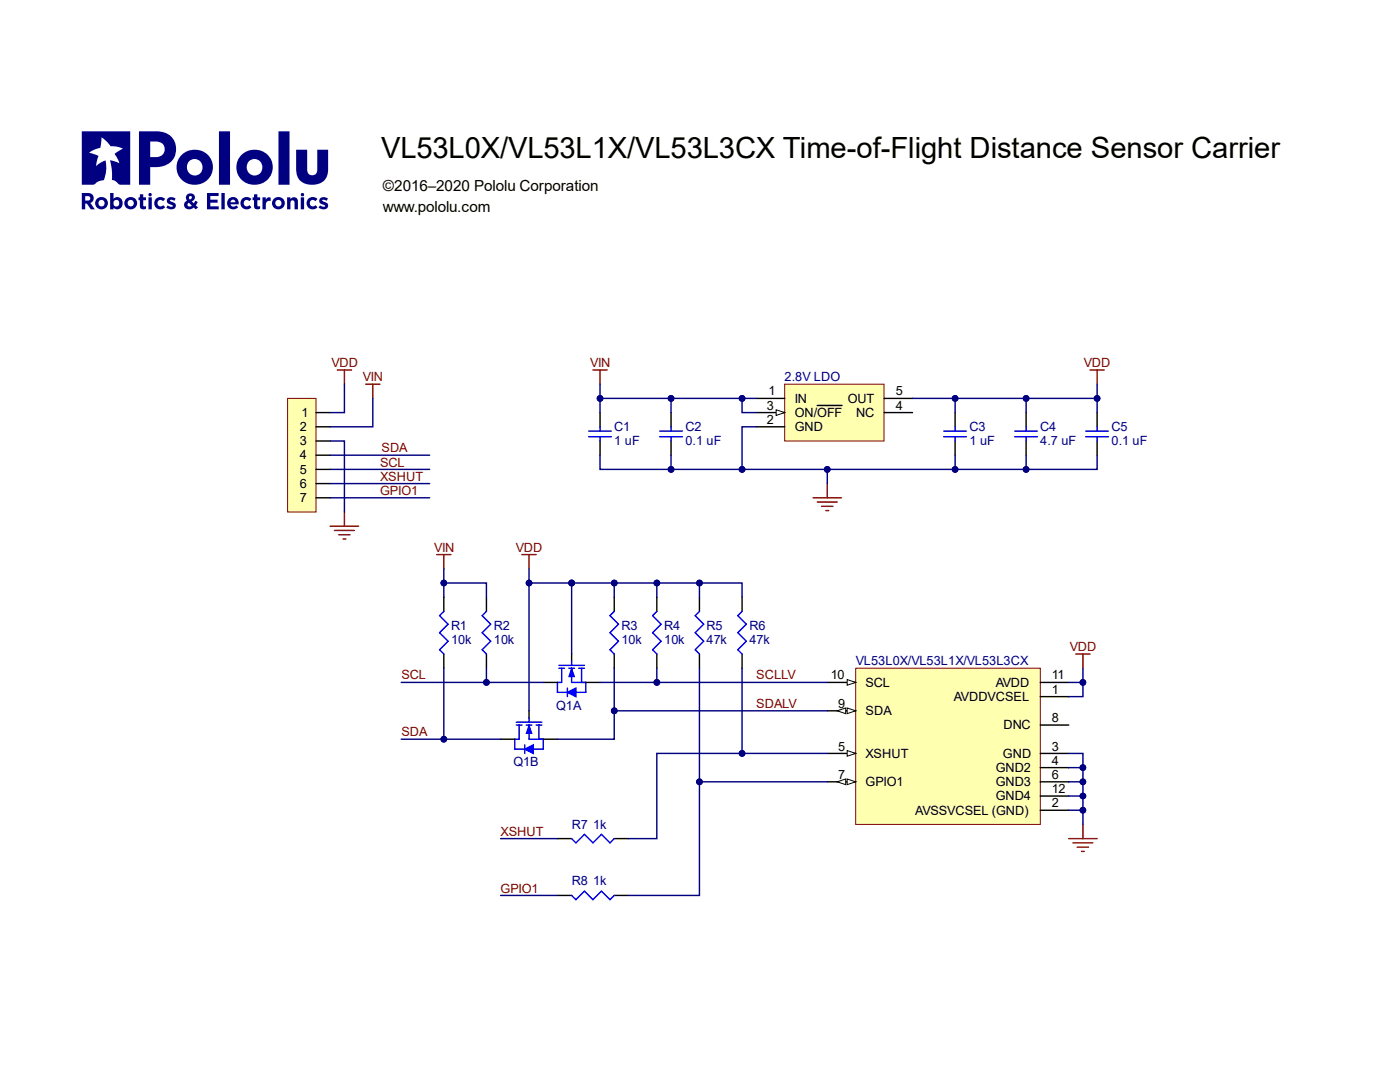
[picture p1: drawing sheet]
<svg xmlns="http://www.w3.org/2000/svg" width="279mm" height="216mm" viewBox="0 0 279 216" stroke-linecap="round" stroke-linejoin="round" font-family="sans-serif">
<path d="M114.1 130.5v1.4" fill="none" stroke="#000" stroke-width=".29"/>
<path d="M111.5 132.8h5.1M111.5 133.3h1.2M112.1 133.3v2.9h-.9M113.5 133.3h1.2M114.1 131.9v.9M114.1 133.3v2.9M115.5 133.3h1.1M116.1 133.3v2.9" fill="none" stroke="#00f" stroke-width=".29"/>
<path d="M114.1 133.3l.6 1.7h-1.2z" fill="#00f"/>
<path d="M114.1 133.3l.6 1.7h-1.2z" fill="none" stroke="#00f" stroke-width=".2"/>
<path d="M114.1 136.2h2.8" fill="none" stroke="#00f" stroke-width=".29"/>
<path d="M113.2 138.2l1.7-.9v1.7z" fill="#00f"/>
<path d="M111.2 136.2v1.9h2M113.2 138.1l1.7-.8v1.7zM113.2 137.3v1.7M116.9 136.2v1.9h-2M103 144.1h5.1M103 144.7h1.2M103.6 144.7v2.8h-.9M105 144.7h1.2M105.6 143.3v.8M105.6 144.7v2.8M107 144.7h1.1M107.6 144.7v2.8" fill="none" stroke="#00f" stroke-width=".29"/>
<path d="M108.4 136.2h2.8M116.9 136.2h2.8M105.6 141.8v1.5" fill="none" stroke="#000" stroke-width=".29"/>
<path d="M105.6 144.7l.6 1.7h-1.2z" fill="#00f"/>
<path d="M105.6 144.7l.6 1.7h-1.2z" fill="none" stroke="#00f" stroke-width=".2"/>
<path d="M105.6 147.5h2.8" fill="none" stroke="#00f" stroke-width=".29"/>
<path d="M104.7 149.5l1.7-.9v1.7z" fill="#00f"/>
<path d="M102.7 147.5v2h2M104.7 149.5l1.7-.9v1.7zM104.7 148.6v1.7M108.4 147.5v2h-2" fill="none" stroke="#00f" stroke-width=".29"/>
<path d="M99.9 147.5h2.8M108.4 147.5h2.8" fill="none" stroke="#000" stroke-width=".29"/>
<path d="M156.6 76.7h19.8v11.3h-19.8z" fill-rule="evenodd" fill="#ffffb0"/>
<path d="M156.6 76.7h19.8v11.3h-19.8z" fill="none" stroke="#800000" stroke-width=".2"/>
<path d="M150.9 79.5h5.7M150.9 82.3h5.7" fill="none" stroke="#000" stroke-width=".29"/>
<path d="M154.9 81.8l1.7 .5-1.7 .6z" fill="#f8fcff"/>
<path d="M154.9 81.8l1.7 .5-1.7 .6z" fill="none" stroke="#000" stroke-width=".2"/>
<g fill="none" stroke="#000" stroke-width=".29">
<path d="M176.4 79.5h5.7M119.7 82.3v2.9M119.7 88v2.8M133.9 82.3v2.9M133.9 88v2.8M150.9 85.2h5.7M163.1 80.9h4.9M176.4 82.3h5.7M190.6 82.3v2.9M190.6 88v2.8M204.8 82.3v2.9M204.8 88v2.8"/>
<path d="M219 82.3v2.9M219 88v2.8M88.6 119.2v2.8M97.1 119.2v2.8M122.6 119.2v2.8M131.1 119.2v2.8M139.6 119.2v2.8M148.1 119.2v2.8M88.6 130.5v2.8M97.1 130.5v2.8M122.6 130.5v2.8M131.1 130.5v2.8"/>
<path d="M139.6 130.5v2.8M148.1 130.5v2.8M111.2 178.7h2.9M122.6 178.7h2.8"/>
</g>
<g fill="none" stroke="#800000" stroke-width=".29">
<path d="M118.3 73.8h2.9M119.7 73.8v2.9M217.5 73.8h2.9M219 73.8v2.9M162.3 99.3h5.6M165.1 96.5v2.8M87.2 110.7h2.8M88.6 110.7v2.8M104.2 110.7h2.8M105.6 110.7v2.8M163.1 100.2h4M164 101h2.2"/>
<path d="M164.8 101.9h.6M214.7 130.5h2.8M216.1 130.5v2.8M213.3 167.3h5.7M214.1 168.2h4M215 169h2.3M215.8 169.9h.6M216.1 164.5v2.8"/>
</g>
<g fill="none" stroke="#00f" stroke-width=".29">
<path d="M117.5 86h4.5M117.5 87.1h4.5M119.7 85.2v.8M119.7 87.1v.9M131.7 86h4.5M131.7 87.1h4.5M133.9 85.2v.8M133.9 87.1v.9M188.3 86h4.6M188.3 87.1h4.6M190.6 85.2v.8M190.6 87.1v.9"/>
<path d="M202.5 86h4.5M202.5 87.1h4.5M204.8 85.2v.8M204.8 87.1v.9M216.7 86h4.5M216.7 87.1h4.5M219 85.2v.8M219 87.1v.9M88.6 122l-.9 .8 1.7 1.7-1.7 1.8 1.7 1.6-1.7 1.7 .9 .9M97.1 122l-.9 .8 1.7 1.7-1.7 1.8 1.7 1.6-1.7 1.7 .9 .9M122.6 122l-.9 .8 1.7 1.7-1.7 1.8 1.7 1.6-1.7 1.7 .9 .9M131.1 122l-.9 .8 1.7 1.7-1.7 1.8 1.7 1.6-1.7 1.7 .9 .9"/>
<path d="M139.6 122l-.9 .8 1.7 1.7-1.7 1.8 1.7 1.6-1.7 1.7 .9 .9M148.1 122l-.9 .8 1.7 1.7-1.7 1.8 1.7 1.6-1.7 1.7 .9 .9M114.1 178.7l.8 .8 1.7-1.7 1.7 1.7 1.7-1.7 1.7 1.7 .9-.8"/>
</g>
<path d="M57.4 79.5h5.7v22.7h-5.7z" fill-rule="evenodd" fill="#ffffb0"/>
<path d="M57.4 79.5h5.7v22.7h-5.7z" fill="none" stroke="#800000" stroke-width=".2"/>
<path d="M63.1 82.3h2.8M63.1 85.2h2.8M63.1 90.8h2.8M63.1 88h2.8M63.1 93.7h2.8M63.1 96.5h2.8M63.1 99.3h2.8" fill="none" stroke="#000" stroke-width=".29"/>
<path d="M67.3 73.8h2.9M68.7 73.8v2.9M73 76.7h2.8M74.4 76.7v2.8M65.9 105h5.7M66.8 105.8h3.9M67.6 106.7h2.3M68.5 107.5h.5M68.7 102.2v2.8" fill="none" stroke="#800000" stroke-width=".29"/>
<path d="M170.8 133.3h36.8v31.2h-36.8z" fill-rule="evenodd" fill="#ffffb0"/>
<path d="M170.8 133.3h36.8v31.2h-36.8z" fill="none" stroke="#800000" stroke-width=".2"/>
<path d="M165.1 156h5.7M165.1 150.3h5.7M207.6 158.8h5.7M207.6 144.7h5.7" fill="none" stroke="#000" stroke-width=".29"/>
<path d="M169.1 149.8l1.7 .5-1.7 .6z" fill="#f8fcff"/>
<path d="M169.1 149.8l1.7 .5-1.7 .6z" fill="none" stroke="#000" stroke-width=".2"/>
<path d="M165.1 136.2h5.7" fill="none" stroke="#000" stroke-width=".29"/>
<path d="M169.1 135.6l1.7 .6-1.7 .5z" fill="#f8fcff"/>
<path d="M169.1 135.6l1.7 .6-1.7 .5z" fill="none" stroke="#000" stroke-width=".2"/>
<path d="M207.6 139h5.7M207.6 136.2h5.7M165.1 141.8h5.7M207.6 156h5.7M207.6 153.2h5.7M207.6 150.3h5.7M111.2 167.3h2.9M122.6 167.3h2.8M207.6 161.7h5.7" fill="none" stroke="#000" stroke-width=".29"/>
<path d="M114.1 167.3l.8 .9 1.7-1.7 1.7 1.7 1.7-1.7 1.7 1.7 .9-.9" fill="none" stroke="#00f" stroke-width=".29"/>
<path d="M213.3 158.8h2.8v2.9h-2.8" fill="none" stroke="#000080" stroke-width=".29"/>
<circle cx="216.1" cy="158.8" r=".57" fill="#000080"/>
<circle cx="216.1" cy="158.8" r=".57" fill="none" stroke="#000080" stroke-width=".2"/>
<circle cx="216.1" cy="161.7" r=".57" fill="#000080"/>
<circle cx="216.1" cy="161.7" r=".57" fill="none" stroke="#000080" stroke-width=".2"/>
<path d="M216.1 161.7v2.8" fill="none" stroke="#000080" stroke-width=".29"/>
<circle cx="216.1" cy="161.7" r=".57" fill="#000080"/>
<circle cx="216.1" cy="161.7" r=".57" fill="none" stroke="#000080" stroke-width=".2"/>
<path d="M216.1 133.3v2.9h-2.8" fill="none" stroke="#000080" stroke-width=".29"/>
<circle cx="216.1" cy="136.2" r=".57" fill="#000080"/>
<circle cx="216.1" cy="136.2" r=".57" fill="none" stroke="#000080" stroke-width=".2"/>
<path d="M216.1 136.2v2.8h-2.8" fill="none" stroke="#000080" stroke-width=".29"/>
<circle cx="216.1" cy="136.2" r=".57" fill="#000080"/>
<circle cx="216.1" cy="136.2" r=".57" fill="none" stroke="#000080" stroke-width=".2"/>
<path d="M150.9 79.5h-2.8v2.8h2.8" fill="none" stroke="#000080" stroke-width=".29"/>
<circle cx="148.1" cy="79.5" r=".57" fill="#000080"/>
<circle cx="148.1" cy="79.5" r=".57" fill="none" stroke="#000080" stroke-width=".2"/>
<path d="M148.1 79.5h-14.2v2.8" fill="none" stroke="#000080" stroke-width=".29"/>
<circle cx="148.1" cy="79.5" r=".57" fill="#000080"/>
<circle cx="148.1" cy="79.5" r=".57" fill="none" stroke="#000080" stroke-width=".2"/>
<circle cx="133.9" cy="79.5" r=".57" fill="#000080"/>
<circle cx="133.9" cy="79.5" r=".57" fill="none" stroke="#000080" stroke-width=".2"/>
<path d="M133.9 79.5h-14.2v2.8" fill="none" stroke="#000080" stroke-width=".29"/>
<circle cx="133.9" cy="79.5" r=".57" fill="#000080"/>
<circle cx="133.9" cy="79.5" r=".57" fill="none" stroke="#000080" stroke-width=".2"/>
<circle cx="119.8" cy="79.5" r=".57" fill="#000080"/>
<circle cx="119.8" cy="79.5" r=".57" fill="none" stroke="#000080" stroke-width=".2"/>
<path d="M119.7 76.7v2.8" fill="none" stroke="#000080" stroke-width=".29"/>
<circle cx="119.8" cy="79.5" r=".57" fill="#000080"/>
<circle cx="119.8" cy="79.5" r=".57" fill="none" stroke="#000080" stroke-width=".2"/>
<path d="M119.7 90.8v2.9h14.2v-2.9" fill="none" stroke="#000080" stroke-width=".29"/>
<circle cx="133.9" cy="93.7" r=".57" fill="#000080"/>
<circle cx="133.9" cy="93.7" r=".57" fill="none" stroke="#000080" stroke-width=".2"/>
<path d="M150.9 85.2h-2.8v8.5h-14.2" fill="none" stroke="#000080" stroke-width=".29"/>
<circle cx="133.9" cy="93.7" r=".57" fill="#000080"/>
<circle cx="133.9" cy="93.7" r=".57" fill="none" stroke="#000080" stroke-width=".2"/>
<circle cx="148.1" cy="93.7" r=".57" fill="#000080"/>
<circle cx="148.1" cy="93.7" r=".57" fill="none" stroke="#000080" stroke-width=".2"/>
<path d="M165.1 93.7v2.8" fill="none" stroke="#000080" stroke-width=".29"/>
<circle cx="165.1" cy="93.7" r=".57" fill="#000080"/>
<circle cx="165.1" cy="93.7" r=".57" fill="none" stroke="#000080" stroke-width=".2"/>
<path d="M190.6 79.5v2.8" fill="none" stroke="#000080" stroke-width=".29"/>
<circle cx="190.6" cy="79.5" r=".57" fill="#000080"/>
<circle cx="190.6" cy="79.5" r=".57" fill="none" stroke="#000080" stroke-width=".2"/>
<path d="M204.8 79.5v2.8" fill="none" stroke="#000080" stroke-width=".29"/>
<circle cx="204.8" cy="79.5" r=".57" fill="#000080"/>
<circle cx="204.8" cy="79.5" r=".57" fill="none" stroke="#000080" stroke-width=".2"/>
<path d="M219 76.7v5.6" fill="none" stroke="#000080" stroke-width=".29"/>
<circle cx="218.9" cy="79.5" r=".57" fill="#000080"/>
<circle cx="218.9" cy="79.5" r=".57" fill="none" stroke="#000080" stroke-width=".2"/>
<path d="M190.6 90.8v2.9h-42.5" fill="none" stroke="#000080" stroke-width=".29"/>
<circle cx="190.6" cy="93.7" r=".57" fill="#000080"/>
<circle cx="190.6" cy="93.7" r=".57" fill="none" stroke="#000080" stroke-width=".2"/>
<circle cx="165.1" cy="93.7" r=".57" fill="#000080"/>
<circle cx="165.1" cy="93.7" r=".57" fill="none" stroke="#000080" stroke-width=".2"/>
<circle cx="148.1" cy="93.7" r=".57" fill="#000080"/>
<circle cx="148.1" cy="93.7" r=".57" fill="none" stroke="#000080" stroke-width=".2"/>
<path d="M219 90.8v2.9h-28.4" fill="none" stroke="#000080" stroke-width=".29"/>
<circle cx="204.8" cy="93.7" r=".57" fill="#000080"/>
<circle cx="204.8" cy="93.7" r=".57" fill="none" stroke="#000080" stroke-width=".2"/>
<circle cx="190.6" cy="93.7" r=".57" fill="#000080"/>
<circle cx="190.6" cy="93.7" r=".57" fill="none" stroke="#000080" stroke-width=".2"/>
<path d="M204.8 90.8v2.9" fill="none" stroke="#000080" stroke-width=".29"/>
<circle cx="204.8" cy="93.7" r=".57" fill="#000080"/>
<circle cx="204.8" cy="93.7" r=".57" fill="none" stroke="#000080" stroke-width=".2"/>
<path d="M182.1 79.5h36.9" fill="none" stroke="#000080" stroke-width=".29"/>
<circle cx="190.6" cy="79.5" r=".57" fill="#000080"/>
<circle cx="190.6" cy="79.5" r=".57" fill="none" stroke="#000080" stroke-width=".2"/>
<circle cx="204.8" cy="79.5" r=".57" fill="#000080"/>
<circle cx="204.8" cy="79.5" r=".57" fill="none" stroke="#000080" stroke-width=".2"/>
<circle cx="218.9" cy="79.5" r=".57" fill="#000080"/>
<circle cx="218.9" cy="79.5" r=".57" fill="none" stroke="#000080" stroke-width=".2"/>
<path d="M105.6 113.5v2.8h8.5" fill="none" stroke="#000080" stroke-width=".29"/>
<circle cx="105.6" cy="116.3" r=".57" fill="#000080"/>
<circle cx="105.6" cy="116.3" r=".57" fill="none" stroke="#000080" stroke-width=".2"/>
<circle cx="114.1" cy="116.3" r=".57" fill="#000080"/>
<circle cx="114.1" cy="116.3" r=".57" fill="none" stroke="#000080" stroke-width=".2"/>
<path d="M80.1 136.2h28.3" fill="none" stroke="#000080" stroke-width=".29"/>
<circle cx="97.1" cy="136.2" r=".57" fill="#000080"/>
<circle cx="97.1" cy="136.2" r=".57" fill="none" stroke="#000080" stroke-width=".2"/>
<path d="M80.1 147.5h19.8" fill="none" stroke="#000080" stroke-width=".29"/>
<circle cx="88.6" cy="147.5" r=".57" fill="#000080"/>
<circle cx="88.6" cy="147.5" r=".57" fill="none" stroke="#000080" stroke-width=".2"/>
<path d="M97.1 133.3v2.9" fill="none" stroke="#000080" stroke-width=".29"/>
<circle cx="97.1" cy="136.2" r=".57" fill="#000080"/>
<circle cx="97.1" cy="136.2" r=".57" fill="none" stroke="#000080" stroke-width=".2"/>
<path d="M139.6 133.3v22.7h25.5" fill="none" stroke="#000080" stroke-width=".29"/>
<circle cx="139.6" cy="156" r=".57" fill="#000080"/>
<circle cx="139.6" cy="156" r=".57" fill="none" stroke="#000080" stroke-width=".2"/>
<path d="M139.6 116.3v2.9" fill="none" stroke="#000080" stroke-width=".29"/>
<circle cx="139.6" cy="116.3" r=".57" fill="#000080"/>
<circle cx="139.6" cy="116.3" r=".57" fill="none" stroke="#000080" stroke-width=".2"/>
<path d="M131.1 133.3v2.9" fill="none" stroke="#000080" stroke-width=".29"/>
<circle cx="131.1" cy="136.2" r=".57" fill="#000080"/>
<circle cx="131.1" cy="136.2" r=".57" fill="none" stroke="#000080" stroke-width=".2"/>
<path d="M131.1 116.3v2.9" fill="none" stroke="#000080" stroke-width=".29"/>
<circle cx="131.1" cy="116.3" r=".57" fill="#000080"/>
<circle cx="131.1" cy="116.3" r=".57" fill="none" stroke="#000080" stroke-width=".2"/>
<path d="M114.1 116.3h34v2.9" fill="none" stroke="#000080" stroke-width=".29"/>
<circle cx="114.1" cy="116.3" r=".57" fill="#000080"/>
<circle cx="114.1" cy="116.3" r=".57" fill="none" stroke="#000080" stroke-width=".2"/>
<circle cx="122.6" cy="116.3" r=".57" fill="#000080"/>
<circle cx="122.6" cy="116.3" r=".57" fill="none" stroke="#000080" stroke-width=".2"/>
<circle cx="131.1" cy="116.3" r=".57" fill="#000080"/>
<circle cx="131.1" cy="116.3" r=".57" fill="none" stroke="#000080" stroke-width=".2"/>
<circle cx="139.6" cy="116.3" r=".57" fill="#000080"/>
<circle cx="139.6" cy="116.3" r=".57" fill="none" stroke="#000080" stroke-width=".2"/>
<path d="M122.6 133.3v8.5" fill="none" stroke="#000080" stroke-width=".29"/>
<circle cx="122.6" cy="141.8" r=".57" fill="#000080"/>
<circle cx="122.6" cy="141.8" r=".57" fill="none" stroke="#000080" stroke-width=".2"/>
<path d="M122.6 116.3v2.9" fill="none" stroke="#000080" stroke-width=".29"/>
<circle cx="122.6" cy="116.3" r=".57" fill="#000080"/>
<circle cx="122.6" cy="116.3" r=".57" fill="none" stroke="#000080" stroke-width=".2"/>
<path d="M165.1 141.8h-42.5v5.7h-11.4" fill="none" stroke="#000080" stroke-width=".29"/>
<circle cx="122.6" cy="141.8" r=".57" fill="#000080"/>
<circle cx="122.6" cy="141.8" r=".57" fill="none" stroke="#000080" stroke-width=".2"/>
<path d="M114.1 116.3v14.2" fill="none" stroke="#000080" stroke-width=".29"/>
<circle cx="114.1" cy="116.3" r=".57" fill="#000080"/>
<circle cx="114.1" cy="116.3" r=".57" fill="none" stroke="#000080" stroke-width=".2"/>
<path d="M105.6 116.3v25.5" fill="none" stroke="#000080" stroke-width=".29"/>
<circle cx="105.6" cy="116.3" r=".57" fill="#000080"/>
<circle cx="105.6" cy="116.3" r=".57" fill="none" stroke="#000080" stroke-width=".2"/>
<path d="M88.6 113.5v2.8h8.5v2.9" fill="none" stroke="#000080" stroke-width=".29"/>
<circle cx="88.6" cy="116.3" r=".57" fill="#000080"/>
<circle cx="88.6" cy="116.3" r=".57" fill="none" stroke="#000080" stroke-width=".2"/>
<path d="M88.6 133.3v14.2" fill="none" stroke="#000080" stroke-width=".29"/>
<circle cx="88.6" cy="147.5" r=".57" fill="#000080"/>
<circle cx="88.6" cy="147.5" r=".57" fill="none" stroke="#000080" stroke-width=".2"/>
<path d="M88.6 116.3v2.9" fill="none" stroke="#000080" stroke-width=".29"/>
<circle cx="88.6" cy="116.3" r=".57" fill="#000080"/>
<circle cx="88.6" cy="116.3" r=".57" fill="none" stroke="#000080" stroke-width=".2"/>
<path d="M139.6 156v22.7h-14.2" fill="none" stroke="#000080" stroke-width=".29"/>
<circle cx="139.6" cy="156" r=".57" fill="#000080"/>
<circle cx="139.6" cy="156" r=".57" fill="none" stroke="#000080" stroke-width=".2"/>
<path d="M68.7 76.7v5.6h-2.8M74.4 79.5v5.7h-8.5M65.9 88h2.8v14.2M65.9 90.8h19.8M65.9 93.7h19.8M65.9 96.5h19.8M65.9 99.3h19.8M119.7 136.2h45.4M99.9 178.7h11.3" fill="none" stroke="#000080" stroke-width=".29"/>
<circle cx="131.1" cy="136.2" r=".57" fill="#000080"/>
<circle cx="131.1" cy="136.2" r=".57" fill="none" stroke="#000080" stroke-width=".2"/>
<path d="M148.1 133.3v17h17" fill="none" stroke="#000080" stroke-width=".29"/>
<circle cx="148.1" cy="150.3" r=".57" fill="#000080"/>
<circle cx="148.1" cy="150.3" r=".57" fill="none" stroke="#000080" stroke-width=".2"/>
<path d="M213.3 156h2.8" fill="none" stroke="#000080" stroke-width=".29"/>
<circle cx="216.1" cy="156" r=".57" fill="#000080"/>
<circle cx="216.1" cy="156" r=".57" fill="none" stroke="#000080" stroke-width=".2"/>
<path d="M213.3 150.3h2.8v8.5" fill="none" stroke="#000080" stroke-width=".29"/>
<circle cx="216.1" cy="153.2" r=".57" fill="#000080"/>
<circle cx="216.1" cy="153.2" r=".57" fill="none" stroke="#000080" stroke-width=".2"/>
<circle cx="216.1" cy="156" r=".57" fill="#000080"/>
<circle cx="216.1" cy="156" r=".57" fill="none" stroke="#000080" stroke-width=".2"/>
<circle cx="216.1" cy="158.8" r=".57" fill="#000080"/>
<circle cx="216.1" cy="158.8" r=".57" fill="none" stroke="#000080" stroke-width=".2"/>
<path d="M213.3 153.2h2.8" fill="none" stroke="#000080" stroke-width=".29"/>
<circle cx="216.1" cy="153.2" r=".57" fill="#000080"/>
<circle cx="216.1" cy="153.2" r=".57" fill="none" stroke="#000080" stroke-width=".2"/>
<path d="M148.1 150.3h-17v17h-5.7M99.9 167.3h11.3" fill="none" stroke="#000080" stroke-width=".29"/>
<circle cx="148.1" cy="150.3" r=".57" fill="#000080"/>
<circle cx="148.1" cy="150.3" r=".57" fill="none" stroke="#000080" stroke-width=".2"/>
<text font-size="10.7" fill="#000080" x="16.3" y="36.9">R</text>
<text font-size="5.8" x="76.1" y="31.5">VL53L0X/VL53L1X/VL53L3CX Time-of-Flight Distance Sensor Carrier</text>
<g font-size="3">
<text x="76.4" y="38.1">©2016–2020 Pololu Corporation</text>
<text x="76.4" y="42.3">www.pololu.com</text>
</g>
<g font-size="2.5" fill="#800000">
<text x="66.2" y="73.2">VDD</text>
<text x="72.4" y="76.1">VIN</text>
<text x="117.8" y="73.2">VIN</text>
<text x="216.3" y="73.2">VDD</text>
<text x="75.9" y="93.1">SCL</text>
<text x="75.9" y="95.9">XSHUT</text>
<text x="76.1" y="90.2">SDA</text>
<text x="75.9" y="98.8">GPIO1</text>
<text x="86.6" y="110.1">VIN</text>
<text x="103" y="110.1">VDD</text>
<text x="213.5" y="129.9">VDD</text>
<text x="80.1" y="135.6">SCL</text>
<text x="150.9" y="135.6">SCLLV</text>
<text x="150.9" y="141.2">SDALV</text>
<text x="80.1" y="146.9">SDA</text>
<text x="99.9" y="166.8">XSHUT</text>
<text x="99.9" y="178.1">GPIO1</text>
</g>
<g font-size="2.5" fill="#000080">
<text x="156.6" y="76.1">2.8V LDO</text>
<text x="122.6" y="88.9">1 uF</text>
<text x="122.6" y="86">C1</text>
<text x="136.8" y="88.9">0.1 uF</text>
<text x="136.8" y="86">C2</text>
<text x="193.5" y="88.9">1 uF</text>
<text x="193.5" y="86">C3</text>
<text x="207.6" y="88.9">4.7 uF</text>
<text x="207.6" y="86">C4</text>
<text x="221.8" y="88.9">0.1 uF</text>
<text x="221.8" y="86">C5</text>
<text x="90" y="125.7">R1</text>
<text x="98.6" y="125.7">R2</text>
<text x="124" y="125.7">R3</text>
<text x="132.6" y="125.7">R4</text>
<text x="141" y="125.7">R5</text>
<text x="149.6" y="125.7">R6</text>
<text x="90" y="128.6">10k</text>
<text x="98.6" y="128.6">10k</text>
<text x="124" y="128.6">10k</text>
<text x="132.6" y="128.6">10k</text>
<text x="141" y="128.6">47k</text>
<text x="149.6" y="128.6">47k</text>
<text x="170.8" y="132.8">VL53L0X/VL53L1X/VL53L3CX</text>
<text x="111" y="141.6">Q1A</text>
<text x="102.4" y="152.9">Q1B</text>
<text x="114.1" y="165.3">R7</text>
<text x="118.4" y="165.3">1k</text>
<text x="114.1" y="176.7">R8</text>
<text x="118.4" y="176.7">1k</text>
</g>
<g font-size="2.5">
<text x="60.2" y="83.2">1</text>
<text x="153" y="81.8">3</text>
<text x="153.4" y="78.9">1</text>
<text x="158.6" y="80.3">IN</text>
<text x="158.6" y="83.2">ON/OFF</text>
<text x="169.2" y="80.3">OUT</text>
<text x="170.9" y="83.2">NC</text>
<text x="178.8" y="78.9">5</text>
<text x="178.8" y="81.8">4</text>
<text x="59.8" y="86">2</text>
<text x="59.8" y="88.9">3</text>
<text x="153" y="84.6">2</text>
<text x="158.6" y="86">GND</text>
<text x="59.8" y="91.7">4</text>
<text x="59.8" y="94.5">5</text>
<text x="59.8" y="97.3">6</text>
<text x="59.8" y="100.2">7</text>
<text x="165.8" y="135.6">10</text>
<text x="172.8" y="137">SCL</text>
<text x="198.7" y="137">AVDD</text>
<text x="209.9" y="135.6">11</text>
<text x="167.3" y="141.2">9</text>
<text x="172.8" y="142.7">SDA</text>
<text x="190.3" y="139.9">AVDDVCSEL</text>
<text x="209.9" y="138.4">1</text>
<text x="167.3" y="149.8">5</text>
<text x="200.2" y="145.6">DNC</text>
<text x="209.9" y="149.8">3</text>
<text x="209.9" y="144.1">8</text>
<text x="167.3" y="155.4">7</text>
<text x="172.8" y="151.2">XSHUT</text>
<text x="198.7" y="154">GND2</text>
<text x="200.2" y="151.2">GND</text>
<text x="209.9" y="155.4">6</text>
<text x="209.9" y="152.6">4</text>
<text x="172.8" y="156.9">GPIO1</text>
<text x="198.7" y="159.7">GND4</text>
<text x="198.7" y="156.9">GND3</text>
<text x="209.9" y="158.2">12</text>
<text x="209.9" y="161.1">2</text>
<text x="182.6" y="162.6">AVSSVCSEL (GND)</text>
</g>
<g font-size="1.8">
<text x="164.4" y="142.3">PIU209</text>
<text x="164.4" y="156.4">PIU207</text>
</g>
</svg>
